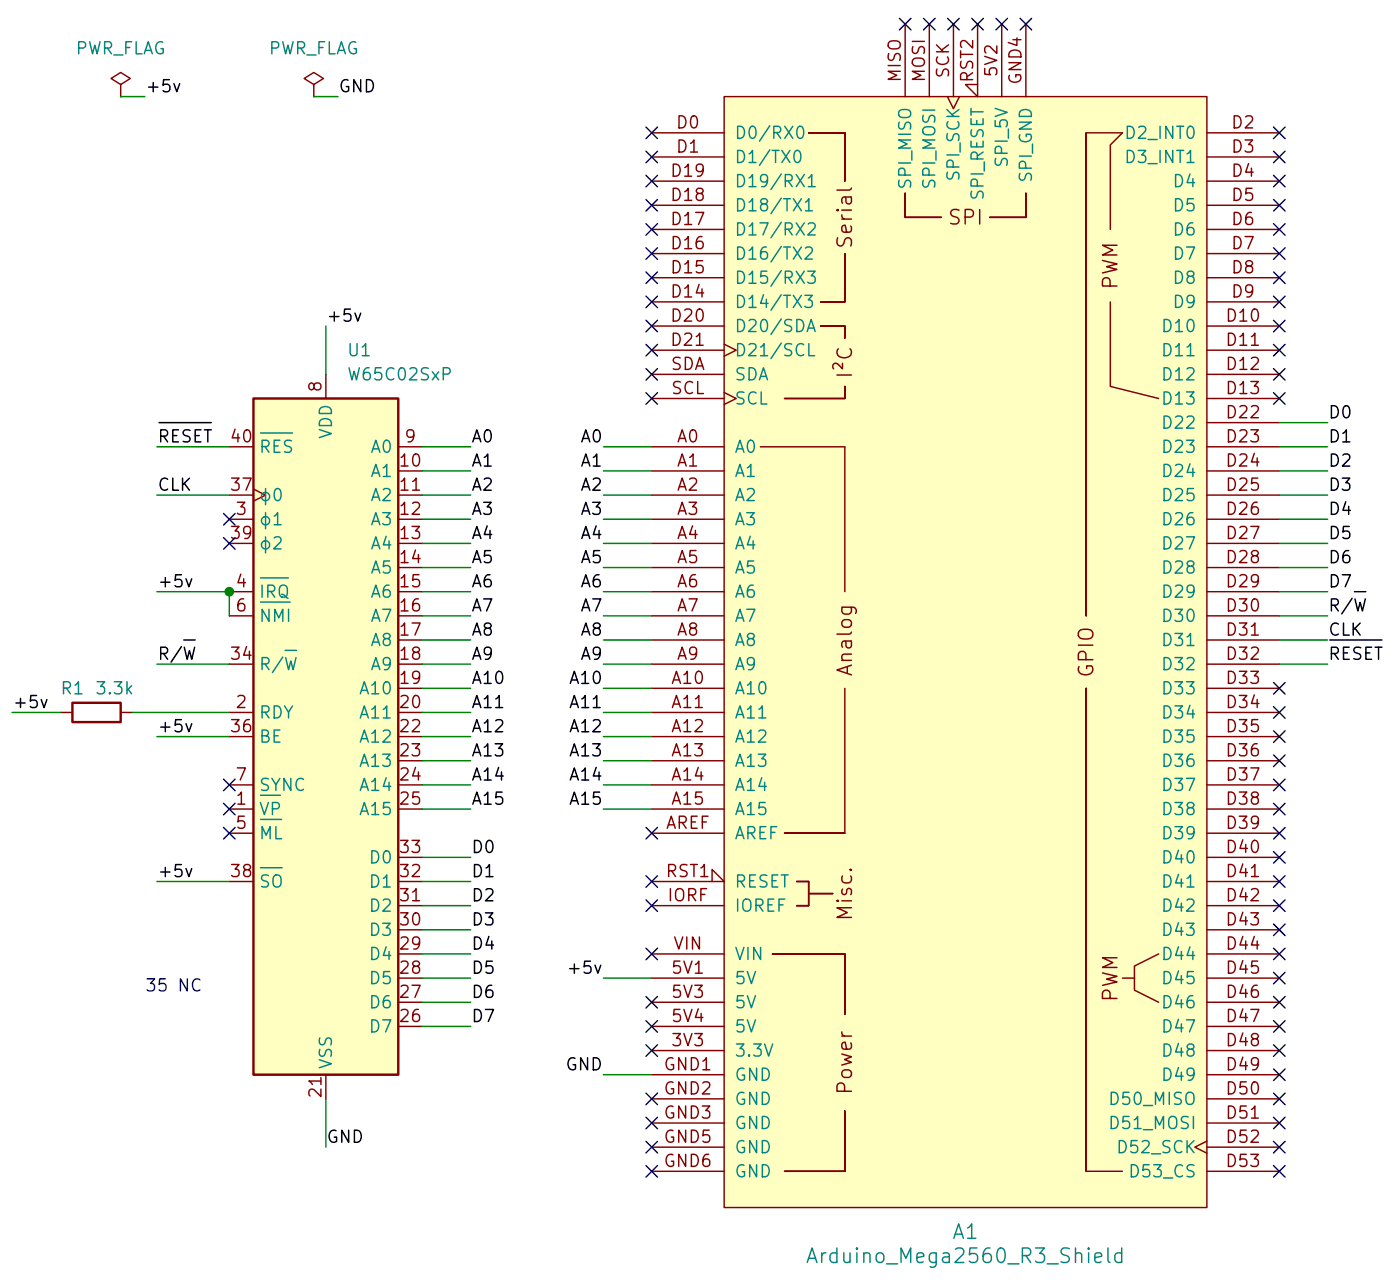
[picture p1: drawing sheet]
<svg xmlns="http://www.w3.org/2000/svg" width="147mm" height="135mm" viewBox="0 0 147 135" stroke-linecap="round" stroke-linejoin="round" font-family="sans-serif">
<path d="M76.2 10.2h50.8v116.8h-50.8z" fill="#ffffc2"/>
<g fill="none" stroke="#840000" stroke-width=".15">
<path d="M12.7 8.9l1-.6-1-.7-1 .7 1 .6v1.3M12.7 10.2h.1M33 8.9l1-.6-1-.7-1 .7 1 .6v1.3M33 10.2h.1M68.6 14h7.6M68.6 16.5h7.6M68.6 19.1h7.6M76.2 10.2h50.8v116.8h-50.8zM85.1 14h3.8zM88.9 14v5.1zM95.2 2.5v7.7M97.8 2.5v7.7"/>
<path d="M99.7 10.2l.6 1.2 .7-1.2M100.3 2.5v7.7M102.9 2.5v7.7l-1.3-1.3h1.3M105.4 2.5v7.7M107.9 2.5v7.7M114.3 14h3.8l-1.3 1.2v8.9M114.3 14v50.8zM127 14h7.6M127 16.5h7.6M127 19.1h7.6M68.6 21.6h7.6M68.6 24.1h7.6"/>
<path d="M68.6 26.7h7.6M68.6 29.2h7.6M68.6 31.8h7.6M68.6 34.3h7.6M68.6 36.8h7.6M68.6 39.4h7.6M76.2 36.2l1.3 .6-1.3 .7M86.4 31.8h2.5zM86.4 34.3h2.5zM88.9 26.7v5.1zM88.9 34.3v1.3zM95.2 20.3v2.6z"/>
<path d="M95.2 22.9h3.9zM104.1 22.9h3.8zM107.9 20.3v2.6zM116.8 31.8v8.8l5.1 1.3M127 21.6h7.6M127 24.1h7.6M127 26.7h7.6M127 29.2h7.6M127 31.8h7.6M127 34.3h7.6M127 36.8h7.6M127 39.4h7.6"/>
<path d="M68.6 47h7.6M68.6 49.5h7.6M68.6 52.1h7.6M68.6 54.6h7.6M68.6 57.2h7.6M68.6 59.7h7.6M68.6 41.9h7.6M76.2 41.3l1.3 .6-1.3 .6M80 47h8.9v15.2M82.5 41.9h6.4zM88.9 40.6v1.3zM127 47h7.6"/>
<path d="M127 49.5h7.6M127 52.1h7.6M127 54.6h7.6M127 57.2h7.6M127 59.7h7.6M127 41.9h7.6M127 44.5h7.6M6.3 74.9h1.3M12.7 74.9h1.3M68.6 62.2h7.6M68.6 64.8h7.6M68.6 67.3h7.6"/>
<path d="M68.6 69.9h7.6M68.6 72.4h7.6M68.6 74.9h7.6M68.6 77.5h7.6M88.9 72.4v15.2M114.3 72.4v50.8zM127 62.2h7.6M127 64.8h7.6M127 67.3h7.6M127 69.9h7.6M127 72.4h7.6M127 74.9h7.6"/>
<path d="M127 77.5h7.6M68.6 92.7h7.6l-1.3-1.3v1.3M68.6 80h7.6M68.6 82.6h7.6M68.6 85.1h7.6M68.6 87.6h7.6M68.6 95.3h7.6M82.5 87.6h6.4zM83.8 92.7h1.3zM83.8 95.3h1.3zM85.1 92.7v2.6zM85.1 94h2.5z"/>
<path d="M127 80h7.6M127 82.6h7.6M127 85.1h7.6M127 87.6h7.6M127 90.2h7.6M127 92.7h7.6M127 95.3h7.6M127 97.8h7.6M68.6 102.9h7.6M68.6 110.5h7.6M68.6 105.4h7.6M68.6 108h7.6"/>
<path d="M68.6 100.3h7.6M68.6 113h7.6M68.6 115.6h7.6M68.6 118.1h7.6M81.3 100.3h7.6zM88.9 100.3v6.4zM88.9 116.8v6.4zM118.1 102.9h1.3M121.9 100.3l-2.5 1.3v2.5l2.5 1.3M127 102.9h7.6M127 110.5h7.6M127 105.4h7.6"/>
<path d="M127 108h7.6M127 100.3h7.6M127 113h7.6M127 115.6h7.6M127 118.1h7.6M68.6 123.2h7.6M68.6 120.7h7.6M82.5 123.2h6.4zM114.3 123.2h3.8M127 120l-1.3 .7 1.3 .6M127 123.2h7.6M127 120.7h7.6"/>
</g>
<path d="M7.6 73.9h5.1v2h-5.1z" fill="none" stroke="#840000" stroke-width=".25"/>
<path d="M26.7 41.9h15.2v71.1h-15.2z" fill="#ffffc2"/>
<path d="M26.7 41.9h15.2v71.1h-15.2z" fill="none" stroke="#840000" stroke-width=".25"/>
<g fill="none" stroke="#840000" stroke-width=".15">
<path d="M34.3 39.4v2.5M24.1 54.6h2.6M24.1 47h2.6M24.1 52.1h2.6M24.1 57.2h2.6M26.7 51.4l1.2 .7-1.2 .6M41.9 54.6h2.5M41.9 47h2.5M41.9 49.5h2.5M41.9 52.1h2.5M41.9 57.2h2.5M41.9 59.7h2.5"/>
<path d="M24.1 74.9h2.6M24.1 62.2h2.6M24.1 64.8h2.6M24.1 69.9h2.6M24.1 77.5h2.6M41.9 74.9h2.5M41.9 62.2h2.5M41.9 64.8h2.5M41.9 67.3h2.5M41.9 69.9h2.5M41.9 72.4h2.5M41.9 77.5h2.5"/>
<path d="M24.1 85.1h2.6M24.1 87.6h2.6M24.1 82.6h2.6M24.1 92.7h2.6M41.9 85.1h2.5M41.9 82.6h2.5M41.9 80h2.5M41.9 97.8h2.5M41.9 95.3h2.5M41.9 92.7h2.5M41.9 90.2h2.5M34.3 113v2.6"/>
<path d="M41.9 108h2.5M41.9 105.4h2.5M41.9 102.9h2.5M41.9 100.3h2.5"/>
</g>
<path d="M27.4 45.5h3.4M27.4 60.8h3M27.4 63.3h3.1M30 68.4h1.2M27.4 83.6h2.1M27.4 86.2h2.2M27.4 91.3h2.3" fill="none" stroke="#008484" stroke-width=".15"/>
<path d="M16.7 44.4h5.5M19.3 67.3h1.2M139.9 67.3h5.5M142.5 62.2h1.2" fill="none" stroke="#000" stroke-width=".15"/>
<g fill="none" stroke="#008400" stroke-width=".15">
<path d="M12.7 10.2h2.5M33 10.2h2.6M34.3 34.3v5.1M16.5 52.1h7.6M16.5 47h7.6M44.4 52.1h5.1M44.4 54.6h5.1M44.4 57.2h5.1M44.4 59.7h5.1M44.4 47h5.1M44.4 49.5h5.1M63.5 52.1h5.1"/>
<path d="M63.5 54.6h5.1M63.5 57.2h5.1M63.5 59.7h5.1M63.5 47h5.1M63.5 49.5h5.1M134.6 52.1h5.1M134.6 54.6h5.1M134.6 57.2h5.1M134.6 59.7h5.1M134.6 44.5h5.1M134.6 47h5.1M134.6 49.5h5.1"/>
<path d="M1.3 74.9h5M14 74.9h10.1M16.5 69.9h7.6M16.5 62.2h7.6v2.6M16.5 77.5h7.6M44.4 69.9h5.1M44.4 67.3h5.1M44.4 64.8h5.1M44.4 74.9h5.1M44.4 77.5h5.1M44.4 62.2h5.1M44.4 72.4h5.1"/>
<path d="M63.5 69.9h5.1M63.5 67.3h5.1M63.5 64.8h5.1M63.5 74.9h5.1M63.5 77.5h5.1M63.5 62.2h5.1M63.5 72.4h5.1M134.6 69.9h5.1M134.6 67.3h5.1M134.6 64.8h5.1M134.6 62.2h5.1M16.5 92.7h7.6"/>
<path d="M44.4 92.7h5.1M44.4 85.1h5.1M44.4 97.8h5.1M44.4 95.3h5.1M44.4 82.6h5.1M44.4 80h5.1M44.4 90.2h5.1M63.5 85.1h5.1M63.5 82.6h5.1M63.5 80h5.1M34.3 115.6v5.1M44.4 105.4h5.1"/>
<path d="M44.4 108h5.1M44.4 102.9h5.1M44.4 100.3h5.1M63.5 102.9h5.1M63.5 113h5.1"/>
</g>
<g fill="none" stroke="#000084" stroke-width=".15">
<path d="M68 18.4l1.2 1.3M68 15.9l1.2 1.2M68 13.4l1.2 1.2M69.2 18.4l-1.2 1.3M69.2 15.9l-1.2 1.2M69.2 13.4l-1.2 1.2M94.6 1.9l1.3 1.2M95.9 1.9l-1.3 1.2M97.2 1.9l1.2 1.2M98.4 1.9l-1.2 1.2M99.7 1.9l1.2 1.2M100.9 1.9l-1.2 1.2"/>
<path d="M102.3 1.9l1.2 1.2M103.5 1.9l-1.2 1.2M104.8 1.9l1.2 1.2M106 1.9l-1.2 1.2M107.3 1.9l1.3 1.2M108.6 1.9l-1.3 1.2M134 18.4l1.2 1.3M134 13.4l1.2 1.2M134 15.9l1.2 1.2M135.2 18.4l-1.2 1.3M135.2 13.4l-1.2 1.2M135.2 15.9l-1.2 1.2"/>
<path d="M68 23.5l1.2 1.2M68 21l1.2 1.2M68 31.1l1.2 1.3M68 33.7l1.2 1.2M68 28.6l1.2 1.2M68 26.1l1.2 1.2M68 36.2l1.2 1.2M68 38.8l1.2 1.2M69.2 23.5l-1.2 1.2M69.2 21l-1.2 1.2M69.2 31.1l-1.2 1.3M69.2 33.7l-1.2 1.2"/>
<path d="M69.2 28.6l-1.2 1.2M69.2 36.2l-1.2 1.2M69.2 38.8l-1.2 1.2M69.2 26.1l-1.2 1.2M134 21l1.2 1.2M134 23.5l1.2 1.2M134 28.6l1.2 1.2M134 33.7l1.2 1.2M134 31.1l1.2 1.3M134 36.2l1.2 1.2M134 26.1l1.2 1.2M134 38.8l1.2 1.2"/>
<path d="M135.2 26.1l-1.2 1.2M135.2 38.8l-1.2 1.2M135.2 21l-1.2 1.2M135.2 23.5l-1.2 1.2M135.2 28.6l-1.2 1.2M135.2 33.7l-1.2 1.2M135.2 31.1l-1.2 1.3M135.2 36.2l-1.2 1.2M23.5 54l1.2 1.2M23.5 56.5l1.2 1.3M24.7 54l-1.2 1.2M24.7 56.5l-1.2 1.3"/>
<path d="M68 41.3l1.2 1.2M69.2 41.3l-1.2 1.2M134 41.3l1.2 1.2M135.2 41.3l-1.2 1.2M134 71.8l1.2 1.2M134 79.4l1.2 1.2M134 76.9l1.2 1.2M134 74.3l1.2 1.2M135.2 71.8l-1.2 1.2M135.2 79.4l-1.2 1.2M135.2 76.9l-1.2 1.2M135.2 74.3l-1.2 1.2"/>
<path d="M23.5 81.9l1.2 1.3M23.5 84.5l1.2 1.2M23.5 87l1.2 1.2M24.7 81.9l-1.2 1.3M24.7 84.5l-1.2 1.2M24.7 87l-1.2 1.2M68 99.7l1.2 1.2M68 94.6l1.2 1.3M68 92.1l1.2 1.2M68 87l1.2 1.2M69.2 99.7l-1.2 1.2M69.2 94.6l-1.2 1.3"/>
<path d="M69.2 92.1l-1.2 1.2M69.2 87l-1.2 1.2M134 84.5l1.2 1.2M134 97.2l1.2 1.2M134 94.6l1.2 1.3M134 99.7l1.2 1.2M134 89.6l1.2 1.2M134 92.1l1.2 1.2M134 87l1.2 1.2M134 81.9l1.2 1.3M135.2 84.5l-1.2 1.2M135.2 97.2l-1.2 1.2"/>
<path d="M135.2 94.6l-1.2 1.3M135.2 99.7l-1.2 1.2M135.2 89.6l-1.2 1.2M135.2 92.1l-1.2 1.2M135.2 87l-1.2 1.2M135.2 81.9l-1.2 1.3M68 109.9l1.2 1.2M68 104.8l1.2 1.2M68 107.3l1.2 1.3M68 117.5l1.2 1.2M68 115l1.2 1.2M69.2 109.9l-1.2 1.2"/>
<path d="M69.2 104.8l-1.2 1.2M69.2 107.3l-1.2 1.3M69.2 117.5l-1.2 1.2M69.2 115l-1.2 1.2M134 104.8l1.2 1.2M134 102.3l1.2 1.2M134 117.5l1.2 1.2M134 112.4l1.2 1.2M134 107.3l1.2 1.3M134 115l1.2 1.2M134 109.9l1.2 1.2M135.2 104.8l-1.2 1.2"/>
<path d="M135.2 102.3l-1.2 1.2M135.2 117.5l-1.2 1.2M135.2 112.4l-1.2 1.2M135.2 107.3l-1.2 1.3M135.2 115l-1.2 1.2M135.2 109.9l-1.2 1.2M68 122.6l1.2 1.2M68 120l1.2 1.3M69.2 122.6l-1.2 1.2M69.2 120l-1.2 1.3M134 120l1.2 1.3M134 122.6l1.2 1.2"/>
<path d="M135.2 120l-1.2 1.3M135.2 122.6l-1.2 1.2"/>
</g>
<circle cx="24.1" cy="62.2" r=".46" fill="#008400" stroke="#008400" stroke-width=".11"/>
<g font-size="1.5" fill="#840000">
<text x="90.1" y="26.3" transform="rotate(-90 90.1 26.3)">Serial</text>
<text x="99.6" y="24">SPI</text>
<text x="118" y="30.6" transform="rotate(-90 118 30.6)">PWM</text>
<text x="90.1" y="40" transform="rotate(-90 90.1 40)">I²C</text>
<text x="90.1" y="71.3" transform="rotate(-90 90.1 71.3)">Analog</text>
<text x="115.5" y="71.4" transform="rotate(-90 115.5 71.4)">GPIO</text>
<text x="90.1" y="97" transform="rotate(-90 90.1 97)">Misc.</text>
<text x="118" y="105.5" transform="rotate(-90 118 105.5)">PWM</text>
<text x="90.1" y="115.3" transform="rotate(-90 90.1 115.3)">Power</text>
</g>
<g font-size="1.5" fill="#008484">
<text x="100.1" y="130.7">A1</text>
<text x="84.6" y="133.2">Arduino_Mega2560_R3_Shield</text>
</g>
<g font-size="1.3" fill="#008484">
<text x="7.9" y="6">PWR_FLAG</text>
<text x="28.2" y="6">PWR_FLAG</text>
<text x="77.2" y="14.9">D0/RX0</text>
<text x="77.2" y="17.5">D1/TX0</text>
<text x="106.4" y="17.8" transform="rotate(-90 106.4 17.8)">SPI_5V</text>
<text x="118.2" y="14.9">D2_INT0</text>
<text x="118.2" y="17.5">D3_INT1</text>
<text x="77.2" y="22.6">D18/TX1</text>
<text x="77.2" y="20">D19/RX1</text>
<text x="96.2" y="20.1" transform="rotate(-90 96.2 20.1)">SPI_MISO</text>
<text x="98.8" y="20.1" transform="rotate(-90 98.8 20.1)">SPI_MOSI</text>
<text x="101.3" y="19.2" transform="rotate(-90 101.3 19.2)">SPI_SCK</text>
<text x="103.8" y="21.2" transform="rotate(-90 103.8 21.2)">SPI_RESET</text>
<text x="108.9" y="19.3" transform="rotate(-90 108.9 19.3)">SPI_GND</text>
<text x="123.3" y="20">D4</text>
<text x="123.3" y="22.6">D5</text>
<text x="77.2" y="27.6">D16/TX2</text>
<text x="77.2" y="25.1">D17/RX2</text>
<text x="123.3" y="25.1">D6</text>
<text x="123.3" y="27.6">D7</text>
<text x="77.2" y="32.7">D14/TX3</text>
<text x="77.2" y="30.2">D15/RX3</text>
<text x="77.2" y="35.3">D20/SDA</text>
<text x="122.1" y="35.3">D10</text>
<text x="123.3" y="30.2">D8</text>
<text x="123.3" y="32.7">D9</text>
<text x="36.4" y="37.8">U1</text>
<text x="36.4" y="40.3">W65C02SxP</text>
<text x="77.2" y="37.8">D21/SCL</text>
<text x="77.2" y="40.3">SDA</text>
<text x="122.1" y="37.8">D11</text>
<text x="122.1" y="40.3">D12</text>
<text x="27.2" y="48">RES</text>
<text x="35.3" y="46.3" transform="rotate(-90 35.3 46.3)">VDD</text>
<text x="38.9" y="48">A0</text>
<text x="77.2" y="48">A0</text>
<text x="77.2" y="42.9">SCL</text>
<text x="122.1" y="42.9">D13</text>
<text x="122.1" y="45.4">D22</text>
<text x="122.1" y="48">D23</text>
<text x="27.2" y="53">ϕ0</text>
<text x="38.9" y="50.5">A1</text>
<text x="38.9" y="53">A2</text>
<text x="77.2" y="50.5">A1</text>
<text x="77.2" y="53">A2</text>
<text x="122.1" y="50.5">D24</text>
<text x="122.1" y="53">D25</text>
<text x="27.2" y="55.6">ϕ1</text>
<text x="27.2" y="58.1">ϕ2</text>
<text x="38.9" y="55.6">A3</text>
<text x="38.9" y="58.1">A4</text>
<text x="77.2" y="55.6">A3</text>
<text x="77.2" y="58.1">A4</text>
<text x="122.1" y="55.6">D26</text>
<text x="122.1" y="58.1">D27</text>
<text x="27.2" y="63.2">IRQ</text>
<text x="27.2" y="65.7">NMI</text>
<text x="38.9" y="60.7">A5</text>
<text x="38.9" y="63.2">A6</text>
<text x="38.9" y="65.7">A7</text>
<text x="77.2" y="60.7">A5</text>
<text x="77.2" y="63.2">A6</text>
<text x="77.2" y="65.7">A7</text>
<text x="122.1" y="60.7">D28</text>
<text x="122.1" y="63.2">D29</text>
<text x="122.1" y="65.7">D30</text>
<text x="27.2" y="70.8">R/W</text>
<text x="38.9" y="68.3">A8</text>
<text x="38.9" y="70.8">A9</text>
<text x="77.2" y="68.3">A8</text>
<text x="77.2" y="70.8">A9</text>
<text x="122.1" y="68.3">D31</text>
<text x="122.1" y="70.8">D32</text>
<text x="6.3" y="73.4">R1</text>
<text x="9.9" y="73.4">3.3k</text>
<text x="27.2" y="75.9">RDY</text>
<text x="37.7" y="73.4">A10</text>
<text x="37.7" y="75.9">A11</text>
<text x="77.2" y="73.4">A10</text>
<text x="77.2" y="75.9">A11</text>
<text x="122.1" y="73.4">D33</text>
<text x="122.1" y="75.9">D34</text>
<text x="27.2" y="83.5">SYNC</text>
<text x="27.2" y="78.4">BE</text>
<text x="37.7" y="78.4">A12</text>
<text x="37.7" y="81">A13</text>
<text x="37.7" y="83.5">A14</text>
<text x="77.2" y="78.4">A12</text>
<text x="77.2" y="81">A13</text>
<text x="77.2" y="83.5">A14</text>
<text x="122.1" y="78.4">D35</text>
<text x="122.1" y="81">D36</text>
<text x="122.1" y="83.5">D37</text>
<text x="27.2" y="86.1">VP</text>
<text x="27.2" y="88.6">ML</text>
<text x="37.7" y="86.1">A15</text>
<text x="77.2" y="86.1">A15</text>
<text x="77.2" y="88.6">AREF</text>
<text x="122.1" y="86.1">D38</text>
<text x="122.1" y="88.6">D39</text>
<text x="27.2" y="93.7">SO</text>
<text x="38.7" y="93.7">D1</text>
<text x="38.7" y="91.1">D0</text>
<text x="77.2" y="93.7">RESET</text>
<text x="122.1" y="91.1">D40</text>
<text x="122.1" y="93.7">D41</text>
<text x="38.7" y="101.3">D4</text>
<text x="38.7" y="98.8">D3</text>
<text x="38.7" y="96.2">D2</text>
<text x="77.2" y="96.2">IOREF</text>
<text x="77.2" y="101.3">VIN</text>
<text x="122.1" y="96.2">D42</text>
<text x="122.1" y="98.8">D43</text>
<text x="122.1" y="101.3">D44</text>
<text x="38.7" y="106.4">D6</text>
<text x="38.7" y="103.8">D5</text>
<text x="77.2" y="103.8">5V</text>
<text x="77.2" y="106.4">5V</text>
<text x="122.1" y="103.8">D45</text>
<text x="122.1" y="106.4">D46</text>
<text x="35.3" y="112.5" transform="rotate(-90 35.3 112.5)">VSS</text>
<text x="38.7" y="108.9">D7</text>
<text x="77.2" y="111.5">3.3V</text>
<text x="77.2" y="108.9">5V</text>
<text x="77.2" y="114">GND</text>
<text x="122.1" y="108.9">D47</text>
<text x="122.1" y="111.5">D48</text>
<text x="122.1" y="114">D49</text>
<text x="77.2" y="116.5">GND</text>
<text x="77.2" y="119.1">GND</text>
<text x="116.5" y="116.5">D50_MISO</text>
<text x="116.5" y="119.1">D51_MOSI</text>
<text x="77.2" y="121.6">GND</text>
<text x="77.2" y="124.2">GND</text>
<text x="117.4" y="121.6">D52_SCK</text>
<text x="118.6" y="124.2">D53_CS</text>
</g>
<g font-size="1.3">
<text x="15.2" y="10">+5v</text>
<text x="35.5" y="10">GND</text>
<text x="34.3" y="34.2">+5v</text>
<text x="16.5" y="46.9">RESET</text>
<text x="49.5" y="46.9">A0</text>
<text x="61" y="46.9">A0</text>
<text x="139.7" y="46.9">D1</text>
<text x="139.7" y="44.3">D0</text>
<text x="16.5" y="51.9">CLK</text>
<text x="49.5" y="49.4">A1</text>
<text x="49.5" y="51.9">A2</text>
<text x="61" y="49.4">A1</text>
<text x="61" y="51.9">A2</text>
<text x="139.7" y="51.9">D3</text>
<text x="139.7" y="49.4">D2</text>
<text x="49.5" y="57">A4</text>
<text x="49.5" y="54.5">A3</text>
<text x="49.5" y="59.6">A5</text>
<text x="61" y="57">A4</text>
<text x="61" y="54.5">A3</text>
<text x="61" y="59.6">A5</text>
<text x="139.7" y="54.5">D4</text>
<text x="139.7" y="57">D5</text>
<text x="139.7" y="59.6">D6</text>
<text x="16.5" y="62.1">+5v</text>
<text x="49.5" y="64.6">A7</text>
<text x="49.5" y="62.1">A6</text>
<text x="61" y="64.6">A7</text>
<text x="61" y="62.1">A6</text>
<text x="139.7" y="62.1">D7</text>
<text x="139.7" y="64.6">R/W</text>
<text x="16.5" y="69.7">R/W</text>
<text x="49.5" y="69.7">A9</text>
<text x="49.5" y="67.2">A8</text>
<text x="61" y="69.7">A9</text>
<text x="61" y="67.2">A8</text>
<text x="139.7" y="67.2">CLK</text>
<text x="139.7" y="69.7">RESET</text>
<text x="1.2" y="74.8">+5v</text>
<text x="16.5" y="77.3">+5v</text>
<text x="49.5" y="77.3">A12</text>
<text x="49.5" y="74.8">A11</text>
<text x="49.5" y="72.3">A10</text>
<text x="59.8" y="77.3">A12</text>
<text x="59.8" y="72.3">A10</text>
<text x="59.8" y="74.8">A11</text>
<text x="49.5" y="82.4">A14</text>
<text x="49.5" y="79.9">A13</text>
<text x="59.8" y="79.9">A13</text>
<text x="59.8" y="82.4">A14</text>
<text x="49.5" y="85">A15</text>
<text x="59.8" y="85">A15</text>
<text x="16.5" y="92.6">+5v</text>
<text x="49.5" y="90">D0</text>
<text x="49.5" y="95.1">D2</text>
<text x="49.5" y="92.6">D1</text>
<text x="49.5" y="100.2">D4</text>
<text x="49.5" y="97.7">D3</text>
<text x="49.5" y="102.7">D5</text>
<text x="49.5" y="107.8">D7</text>
<text x="49.5" y="105.3">D6</text>
<text x="59.5" y="102.7">+5v</text>
<text x="59.4" y="112.9">GND</text>
<text x="34.3" y="120.5">GND</text>
</g>
<g font-size="1.3" fill="#840000">
<text x="95.1" y="8.8" transform="rotate(-90 95.1 8.8)">MISO</text>
<text x="97.7" y="8.8" transform="rotate(-90 97.7 8.8)">MOSI</text>
<text x="100.2" y="8.4" transform="rotate(-90 100.2 8.4)">SCK</text>
<text x="102.7" y="8.8" transform="rotate(-90 102.7 8.8)">RST2</text>
<text x="105.3" y="8.2" transform="rotate(-90 105.3 8.2)">5V2</text>
<text x="107.8" y="9" transform="rotate(-90 107.8 9)">GND4</text>
<text x="71" y="13.8">D0</text>
<text x="71" y="16.4">D1</text>
<text x="129.4" y="13.8">D2</text>
<text x="129.4" y="16.4">D3</text>
<text x="70.4" y="24">D17</text>
<text x="70.4" y="21.5">D18</text>
<text x="70.4" y="18.9">D19</text>
<text x="129.4" y="18.9">D4</text>
<text x="129.4" y="21.5">D5</text>
<text x="129.4" y="24">D6</text>
<text x="70.4" y="29.1">D15</text>
<text x="70.4" y="26.5">D16</text>
<text x="129.4" y="26.5">D7</text>
<text x="129.4" y="29.1">D8</text>
<text x="70.4" y="31.6">D14</text>
<text x="70.4" y="34.2">D20</text>
<text x="128.8" y="34.2">D10</text>
<text x="129.4" y="31.6">D9</text>
<text x="34.2" y="41.4" transform="rotate(-90 34.2 41.4)">8</text>
<text x="70.4" y="36.7">D21</text>
<text x="70.5" y="39.2">SDA</text>
<text x="70.5" y="41.8">SCL</text>
<text x="128.8" y="36.7">D11</text>
<text x="128.8" y="39.2">D12</text>
<text x="128.8" y="41.8">D13</text>
<text x="24.1" y="46.9">40</text>
<text x="42.4" y="46.9">9</text>
<text x="71.1" y="46.9">A0</text>
<text x="128.8" y="44.3">D22</text>
<text x="128.8" y="46.9">D23</text>
<text x="24.1" y="51.9">37</text>
<text x="41.8" y="49.4">10</text>
<text x="41.8" y="51.9">11</text>
<text x="71.1" y="49.4">A1</text>
<text x="71.1" y="51.9">A2</text>
<text x="128.8" y="49.4">D24</text>
<text x="128.8" y="51.9">D25</text>
<text x="24.1" y="57">39</text>
<text x="24.7" y="54.5">3</text>
<text x="41.8" y="54.5">12</text>
<text x="41.8" y="57">13</text>
<text x="41.8" y="59.6">14</text>
<text x="71.1" y="54.5">A3</text>
<text x="71.1" y="57">A4</text>
<text x="71.1" y="59.6">A5</text>
<text x="128.8" y="54.5">D26</text>
<text x="128.8" y="57">D27</text>
<text x="128.8" y="59.6">D28</text>
<text x="24.7" y="62.1">4</text>
<text x="24.7" y="64.6">6</text>
<text x="41.8" y="62.1">15</text>
<text x="41.8" y="64.6">16</text>
<text x="71.1" y="62.1">A6</text>
<text x="71.1" y="64.6">A7</text>
<text x="128.8" y="62.1">D29</text>
<text x="128.8" y="64.6">D30</text>
<text x="24.1" y="69.7">34</text>
<text x="41.8" y="67.2">17</text>
<text x="41.8" y="69.7">18</text>
<text x="71.1" y="67.2">A8</text>
<text x="71.1" y="69.7">A9</text>
<text x="128.8" y="67.2">D31</text>
<text x="128.8" y="69.7">D32</text>
<text x="24.1" y="77.3">36</text>
<text x="24.7" y="74.8">2</text>
<text x="41.8" y="72.3">19</text>
<text x="41.8" y="74.8">20</text>
<text x="41.8" y="77.3">22</text>
<text x="70.5" y="72.3">A10</text>
<text x="70.5" y="74.8">A11</text>
<text x="70.5" y="77.3">A12</text>
<text x="128.8" y="72.3">D33</text>
<text x="128.8" y="74.8">D34</text>
<text x="128.8" y="77.3">D35</text>
<text x="24.7" y="82.4">7</text>
<text x="41.8" y="79.9">23</text>
<text x="41.8" y="82.4">24</text>
<text x="70.5" y="79.9">A13</text>
<text x="70.5" y="82.4">A14</text>
<text x="128.8" y="79.9">D36</text>
<text x="128.8" y="82.4">D37</text>
<text x="24.7" y="85">1</text>
<text x="24.7" y="87.5">5</text>
<text x="41.8" y="85">25</text>
<text x="70" y="87.5">AREF</text>
<text x="70.5" y="85">A15</text>
<text x="128.8" y="85">D38</text>
<text x="128.8" y="87.5">D39</text>
<text x="24.1" y="92.6">38</text>
<text x="41.8" y="95.1">31</text>
<text x="41.8" y="92.6">32</text>
<text x="41.8" y="90">33</text>
<text x="69.9" y="92.6">RST1</text>
<text x="70.1" y="95.1">IORF</text>
<text x="128.8" y="90">D40</text>
<text x="128.8" y="92.6">D41</text>
<text x="128.8" y="95.1">D42</text>
<text x="41.8" y="100.2">29</text>
<text x="41.8" y="97.7">30</text>
<text x="70.8" y="100.2">VIN</text>
<text x="128.8" y="97.7">D43</text>
<text x="128.8" y="100.2">D44</text>
<text x="41.8" y="107.8">26</text>
<text x="41.8" y="105.3">27</text>
<text x="41.8" y="102.7">28</text>
<text x="70.5" y="102.7">5V1</text>
<text x="70.5" y="105.3">5V3</text>
<text x="70.5" y="107.8">5V4</text>
<text x="128.8" y="102.7">D45</text>
<text x="128.8" y="105.3">D46</text>
<text x="128.8" y="107.8">D47</text>
<text x="69.7" y="112.9">GND1</text>
<text x="70.5" y="110.4">3V3</text>
<text x="128.8" y="110.4">D48</text>
<text x="128.8" y="112.9">D49</text>
<text x="34.2" y="115.6" transform="rotate(-90 34.2 115.6)">21</text>
<text x="69.7" y="115.4">GND2</text>
<text x="69.7" y="118">GND3</text>
<text x="128.8" y="115.4">D50</text>
<text x="128.8" y="118">D51</text>
<text x="69.7" y="120.5">GND5</text>
<text x="69.7" y="123.1">GND6</text>
<text x="128.8" y="120.5">D52</text>
<text x="128.8" y="123.1">D53</text>
</g>
<text font-size="1.3" fill="#0000c2" x="15.2" y="104.6">35 NC</text>
</svg>
